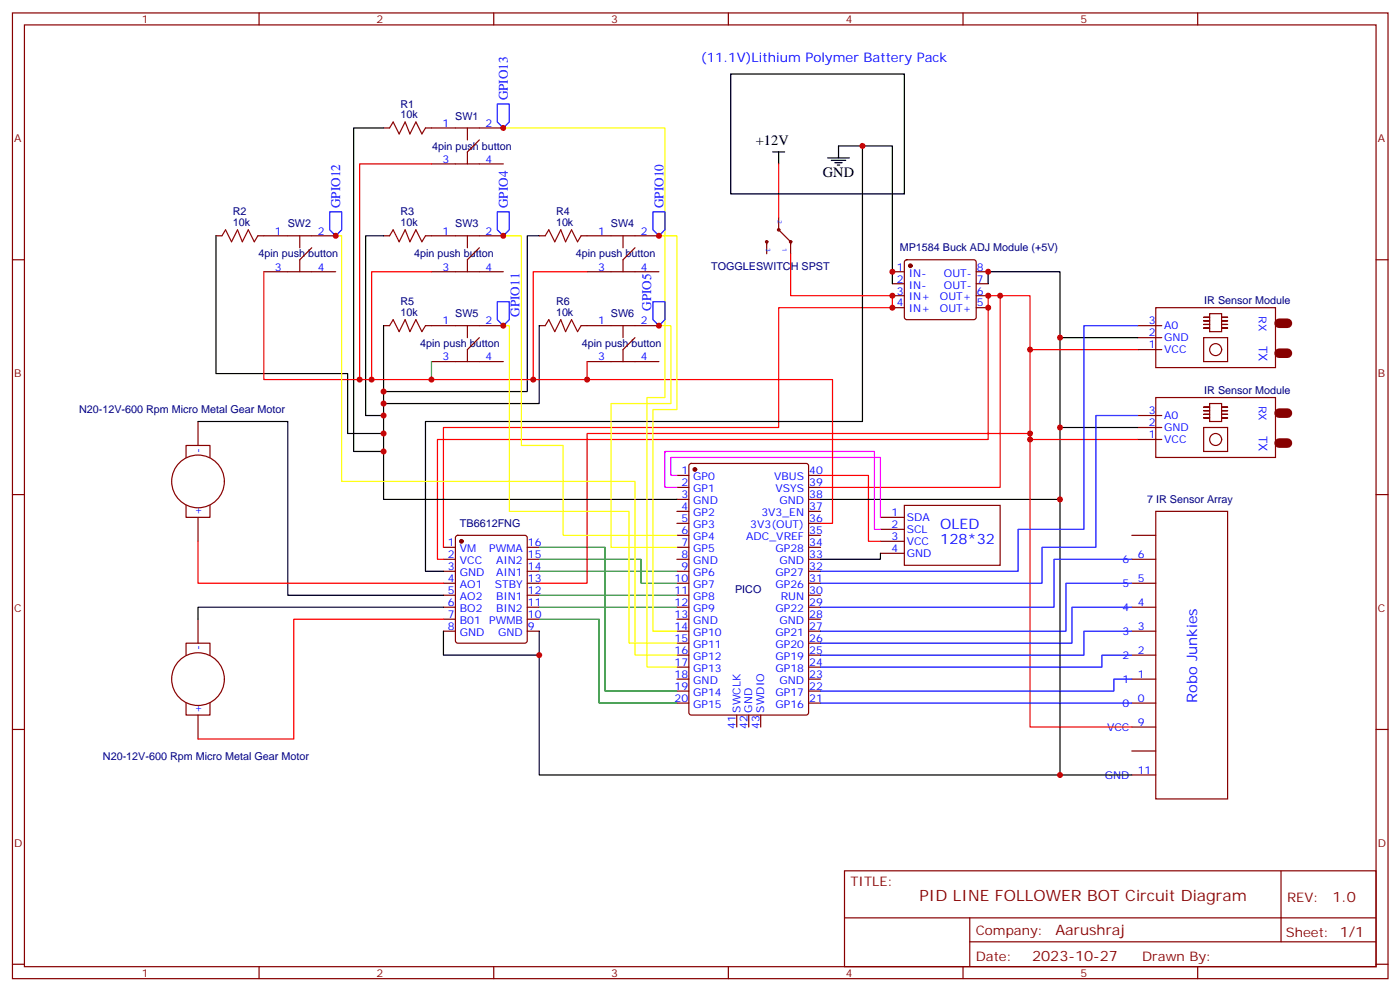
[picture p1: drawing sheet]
<svg xmlns="http://www.w3.org/2000/svg" width="413mm" height="292mm" viewBox="0 0 413 292" stroke-linecap="round" stroke-linejoin="round" font-family="sans-serif">
<g fill="none" stroke="#870000" stroke-width=".35">
<path d="M3.7 3.8h405.3v284.3h-405.3zM7.2 7.3h398.3v277.3h-398.3zM76.3 3.8v3.5M145.5 3.8v3.5M214.6 3.8v3.5M283.8 3.8v3.5M352.9 3.8v3.5M113 37.7h1.8M125.4 37.7h22.9M137.7 37.7v3.5M127.1 48.3h21.2M141.3 41.2l-3.6 3.5v3.6"/>
<path d="M3.7 76.5h3.5M63.6 69.4h1.8M76 69.4h22.9M88.3 69.4v3.6M91.9 73l-3.6 3.5v3.5M113 69.4h1.8M125.4 69.4h22.9M137.7 69.4v3.6M141.3 73l-3.6 3.5v3.5M158.9 69.4h1.8M171.2 69.4h23M183.6 69.4v3.6"/>
<path d="M187.1 73l-3.5 3.5v3.5M225.9 71.2v3.5M229.4 64.1v3.6l3.6 3.5v3.5M266.7 76.7l.5-.2h19.7l.5 .2 .3 .5v16.2l-.3 .5-.5 .2h-19.7l-.5-.2-.2-.5v-16.2zM405.5 76.5h3.5M77.8 80h21.1M113 95.9h1.8M125.4 95.9h22.9M127.1 80h21.2M137.7 95.9v3.5M141.3 99.4l-3.6 3.5v3.6M158.9 95.9h1.8"/>
<path d="M171.2 95.9h23M173 80h21.2M183.6 95.9v3.5M187.1 99.4l-3.5 3.5v3.6M263 80h3.5M263 83.5h3.5M263 87.1h3.5M263 90.6h3.5M287.7 80h3.5M287.7 83.5h3.5M287.7 87.1h3.5M287.7 90.6h3.5"/>
<path d="M335.3 95.9h7M335.3 99.4h7M340.6 90.6h35.2v17.6h-35.2zM354.7 99.4h7v7.1h-7zM354.7 93.4h1.7h-1.7M354.7 94.5h1.7h-1.7M354.7 95.5h1.7h-1.7M354.7 96.6h1.7h-1.7M356.4 92.4h3.6v5.2h-3.6zM360 93.4h1.7h-1.7M360 94.5h1.7h-1.7M360 95.5h1.7h-1.7"/>
<path d="M360 96.6h1.7h-1.7M127.1 106.5h21.2M173 106.5h21.2M335.3 102.9h7M340.6 117.1h35.2v17.6h-35.2zM354.7 119.9h1.7h-1.7M356.4 118.8h3.6v5.3h-3.6zM360 119.9h1.7h-1.7M54.8 134.7v-3.5h7.1v3.5M58.3 124.1v7.1M199.5 140h3.5M203.2 136.7l.5-.2h33.9l.6 .4 .1 72.9-.5 .7h-34.1l-.7-.4v-72.9z"/>
<path d="M238.3 140h3.5M335.3 122.3h7M335.3 125.9h7M335.3 129.4h7M354.7 125.9h7v7h-7zM354.7 120.9h1.7h-1.7M354.7 122h1.7h-1.7M354.7 123h1.7h-1.7M360 120.9h1.7h-1.7M360 122h1.7h-1.7M360 123h1.7h-1.7M3.7 145.6h3.5"/>
<path d="M54.8 148.8v3.5h7.1v-3.5M58.3 152.3v7.1M134.4 157.8l.5-.2h19.8l.6 .5 .1 30.6-.5 .6-20 .1-.6-.5-.1-30.6zM199.5 143.5h3.5M199.5 147h3.5M199.5 150.6h3.5M199.5 154.1h3.5M199.5 157.6h3.5M238.3 143.5h3.5M238.3 147h3.5M238.3 150.6h3.5M238.3 154.1h3.5"/>
<path d="M238.3 157.6h3.5M259.4 159.4h7.1M259.4 155.9h7.1M259.4 152.3h7.1M266.5 148.8h28.2v17.6h-28.2zM333.5 157.6h7.1M340.6 150.6h21.1v84.6h-21.1zM405.5 145.6h3.5M130.7 161.1h3.5M130.7 164.7h3.5M130.7 168.2h3.5M130.7 171.7h3.5"/>
<path d="M130.7 175.3h3.5M130.7 178.8h3.5M155.4 161.1h3.5M155.4 164.7h3.5M155.4 168.2h3.5M155.4 171.7h3.5M155.4 175.3h3.5M155.4 178.8h3.5M199.5 161.1h3.5M199.5 164.7h3.5M199.5 168.2h3.5M199.5 171.7h3.5"/>
<path d="M199.5 175.3h3.5M199.5 178.8h3.5M238.3 161.1h3.5M238.3 164.7h3.5M238.3 168.2h3.5M238.3 171.7h3.5M238.3 175.3h3.5M238.3 178.8h3.5M259.4 162.9h7.1M333.5 164.7h7.1M333.5 171.7h7.1M333.5 178.8h7.1"/>
<path d="M54.8 192.9v-3.5h7.1v3.5M58.3 182.3v7.1M130.7 182.3h3.5M130.7 185.8h3.5M155.4 182.3h3.5M155.4 185.8h3.5M199.5 182.3h3.5M199.5 185.8h3.5M199.5 189.4h3.5M199.5 192.9h3.5M199.5 196.4h3.5M199.5 200h3.5"/>
<path d="M238.3 182.3h3.5M238.3 185.8h3.5M238.3 189.4h3.5M238.3 192.9h3.5M238.3 196.4h3.5M238.3 200h3.5M333.5 185.8h7.1M333.5 192.9h7.1M333.5 200h7.1M3.7 214.8h3.5M54.8 207v3.5h7.1v-3.5M58.3 210.5v7.1"/>
<path d="M199.5 203.5h3.5M199.5 207h3.5M217.1 210.5v3.6M220.6 210.5v3.6M224.2 210.5v3.6M238.3 203.5h3.5M238.3 207h3.5M333.5 207h7.1M333.5 214.1h7.1M405.5 214.8h3.5M333.5 221.1h7.1M333.5 228.2h7.1"/>
<path d="M248.8 256.4h156.7v28.2h-156.7zM377.5 256.4v20.9M248.9 270.2h156.5M285.8 277.3h119.6M285.8 270.2v14.2M3.7 283.9h3.5M76.3 284.6v3.5M145.5 284.6v3.5M214.6 284.6v3.5M283.8 284.6v3.5M352.9 284.6v3.5M405.5 283.9h3.5"/>
<circle cx="225.9" cy="71.2" r=".35"/>
<circle cx="229.4" cy="67.7" r=".35"/>
<circle cx="233" cy="71.2" r=".35"/>
<circle cx="358.2" cy="102.9" r="1.76"/>
<circle cx="358.2" cy="129.4" r="1.76"/>
<circle cx="58.3" cy="141.7" r="7.8"/>
<circle cx="58.3" cy="200" r="7.8"/>
</g>
<g fill="#870000" stroke="#870000" stroke-width=".35">
<circle cx="204.8" cy="138.2" r=".53"/>
<circle cx="136" cy="159.4" r=".53"/>
<circle cx="268.3" cy="78.2" r=".53"/>
</g>
<path d="M376.9 95.2h2.5M376.9 104h2.5M376.9 121.6h2.5M376.9 130.5h2.5" fill="none" stroke="#870000" stroke-width="2.8"/>
<path d="M127.1 106.5v5.3M158.9 161.1h19.4v42.4h21.2M158.9 164.7h30v7h10.6M158.9 168.2h40.6M158.9 175.3h40.6M158.9 178.8h40.6M158.9 182.3h17.6v24.7h23" fill="none" stroke="#008700" stroke-width=".35"/>
<g fill="none" stroke="#f00" stroke-width=".35">
<path d="M127.1 48.3h-21.1v63.5M229.4 48.3v15.8M233 74.7v12.4h30v3.5h-33.6v35.3h-98.7v35.2M77.8 80v31.8h167.5v42.3h-3.5M127.1 80h-17.6v31.8M173 80h-15.9v31.8M294.7 87.1v56.4h-52.9M173 106.5v5.3M303.5 102.9h31.8M241.8 140h14.1v19.4h3.5M303.5 127.6v86.5h30M303.5 129.4h31.8"/>
<path d="M58.3 159.4v12.3h72.4M130.7 164.7h-1.8v-35.3h162.3v-42.3h12.3v40.5h-130.5v44.1h-14.1M130.7 182.3h-44.1v35.3h-28.3"/>
</g>
<g fill="none" stroke="#000" stroke-width=".35">
<path d="M113 37.7h-8.8v95.2h8.8M215.3 21.8h51.2v35.3h-51.2zM227.7 44.7h3.5M229.4 44.7v3.6M243.9 46.5h6.4M245 47.2h4.2M246 47.9h2.1M246.7 48.6h.7M247.1 46.5v-3.5h15.9v40.5M254.1 43v81.1h-128.7v44.1h5.3M63.6 69.4v40.6h38.8v17.6h10.6M113 69.4h-5.3v52.9h5.3"/>
<path d="M158.9 69.4h-3.5v45.9h-42.4M113 95.9v51.1h86.5M158.9 95.9v22.9h-45.9M291.2 83.5v-3.5h21.1v148.2h-153.4v-35.3M312.3 99.4h23M58.3 124.1h26.5v51.2h45.9M312.3 125.9h23M241.8 147h70.5M130.7 178.8h-72.4v3.5M259.4 162.9v1.8h-17.6M130.7 185.8v7.1h28.2v-7.1M312.3 228.2h21.2"/>
</g>
<path d="M199.5 140h-1.8v-5.3h61.7v17.6M199.5 143.5h-3.6v-10.6h61.8v23h1.7" fill="none" stroke="#f0f" stroke-width=".35"/>
<g fill="none" stroke="#00f" stroke-width=".35">
<path d="M146.5 30.6h3.6v5.3l-1.8 1.8-1.8-1.8zM97.2 62.4h3.5v5.3l-1.8 1.7-1.7-1.7zM146.5 62.4h3.6v5.3l-1.8 1.7-1.8-1.7zM192.4 62.4h3.5v5.3l-1.7 1.7-1.8-1.7zM146.5 88.8h3.6v5.3l-1.8 1.8-1.8-1.8zM192.4 88.8h3.5v5.3l-1.7 1.8-1.8-1.8zM335.3 95.9h-15.9v60h-19.4v12.3h-58.2M335.3 122.3h-12.4v38.8h-15.8v10.6h-65.3M333.5 178.8h-17.6v10.6h-74.1M333.5 171.7h-19.4v14.1h-72.3M333.5 164.7h-22.9v14.1h-68.8M333.5 200h-5.3v3.5h-86.4"/>
<path d="M333.5 192.9h-8.8v3.5h-82.9M333.5 185.8h-14.1v7.1h-77.6M241.8 207h91.7"/>
</g>
<path d="M114.8 37.7l1.1-1.8 1.7 3.5 1.8-3.5 1.4 3.5 1.8-3.5 1.7 3.5 1.1-1.7M65.4 69.4l1.1-1.7 1.7 3.5 1.8-3.5 1.4 3.5 1.8-3.5 1.7 3.5 1.1-1.8M114.8 69.4l1.1-1.7 1.7 3.5 1.8-3.5 1.4 3.5 1.8-3.5 1.7 3.5 1.1-1.8M160.7 69.4l1-1.7 1.8 3.5 1.7-3.5 1.5 3.5 1.7-3.5 1.8 3.5 1-1.8M114.8 95.9l1.1-1.8 1.7 3.5 1.8-3.5 1.4 3.5 1.8-3.5 1.7 3.5 1.1-1.7M160.7 95.9l1-1.8 1.8 3.5 1.7-3.5 1.5 3.5 1.7-3.5 1.8 3.5 1-1.7" fill="none" stroke="#a10000" stroke-width=".35"/>
<path d="M148.3 37.7h47.6v79.4h-5.3v79.3h8.9M98.9 69.4h1.8v72.3h86.4v51.2h12.4M148.3 69.4h5.3v61.8h12.3v26.4h33.6M194.2 69.4h5.3v51.2h-7.1v65.2h7.1M148.3 95.9h1.8v54.7h35.2v38.8h14.2M194.2 95.9h3.5v22.9h-17.6v42.3h19.4" fill="none" stroke="#ff0" stroke-width=".35"/>
<g fill="#c00">
<circle cx="263" cy="80" r=".88"/>
<circle cx="291.2" cy="87.1" r=".88"/>
<circle cx="158.9" cy="192.9" r=".88"/>
<circle cx="291.2" cy="80" r=".88"/>
<circle cx="254.1" cy="43" r=".88"/>
<circle cx="291.2" cy="90.6" r=".88"/>
<circle cx="294.7" cy="87.1" r=".88"/>
<circle cx="312.3" cy="147" r=".88"/>
<circle cx="263" cy="87.1" r=".88"/>
<circle cx="263" cy="90.6" r=".88"/>
<circle cx="303.5" cy="127.6" r=".88"/>
<circle cx="312.3" cy="228.2" r=".88"/>
<circle cx="303.5" cy="102.9" r=".88"/>
<circle cx="303.5" cy="129.4" r=".88"/>
<circle cx="312.3" cy="125.9" r=".88"/>
<circle cx="312.3" cy="99.4" r=".88"/>
<circle cx="113" cy="122.3" r=".88"/>
<circle cx="113" cy="127.6" r=".88"/>
<circle cx="113" cy="132.9" r=".88"/>
<circle cx="113" cy="118.8" r=".88"/>
<circle cx="113" cy="115.3" r=".88"/>
<circle cx="127.1" cy="111.8" r=".88"/>
<circle cx="173" cy="111.8" r=".88"/>
<circle cx="157.1" cy="111.8" r=".88"/>
<circle cx="109.5" cy="111.8" r=".88"/>
<circle cx="106" cy="111.8" r=".88"/>
<circle cx="148.3" cy="69.4" r=".88"/>
<circle cx="98.9" cy="69.4" r=".88"/>
<circle cx="194.2" cy="69.4" r=".88"/>
<circle cx="194.2" cy="95.9" r=".88"/>
<circle cx="148.3" cy="95.9" r=".88"/>
<circle cx="148.3" cy="37.7" r=".88"/>
</g>
<text font-size="4.6" fill="#800" x="270.9" y="265.4">PID LINE FOLLOWER BOT Circuit Diagram</text>
<g font-size="4.2">
<text x="222.7" y="42.6">+12V</text>
<text x="242.5" y="52.1">GND</text>
</g>
<g font-size="4.2" fill="#00f">
<text x="277.1" y="155.9">OLED</text>
<text x="277.1" y="160.1">128*32</text>
<text x="352.7" y="206.9" transform="rotate(-90 352.7 206.9)">Robo Junkies</text>
</g>
<g font-size="4.2" fill="#800">
<text x="392.6" y="265.7">1.0</text>
<text x="311" y="275.2">Aarushraj</text>
<text x="304.1" y="283">2023-10-27</text>
</g>
<g font-size="3.9" fill="#00f">
<text x="206.5" y="18.3">(11.1V)Lithium Polymer Battery Pack</text>
<text x="149.6" y="29.6" transform="rotate(-90 149.6 29.6)">GPIO13</text>
<text x="100.2" y="61.3" transform="rotate(-90 100.2 61.3)">GPIO12</text>
<text x="149.6" y="61.3" transform="rotate(-90 149.6 61.3)">GPIO4</text>
<text x="195.5" y="61.3" transform="rotate(-90 195.5 61.3)">GPIO10</text>
<text x="153.1" y="93.3" transform="rotate(-90 153.1 93.3)">GPIO11</text>
<text x="191.9" y="91.5" transform="rotate(-90 191.9 91.5)">GPIO5</text>
</g>
<g font-size="3.9" fill="#800">
<text x="250.6" y="261">TITLE:</text>
<text x="379.2" y="265.7">REV:</text>
<text x="287.5" y="275.2">Company:</text>
<text x="378.9" y="275.8">Sheet: 1/1</text>
<text x="287.5" y="282.9">Date:</text>
<text x="336.6" y="282.9">Drawn By:</text>
</g>
<g font-size="3.5" fill="#00f">
<text x="370.9" y="101.9" transform="rotate(90 370.9 101.9)">TX</text>
<text x="370.9" y="128.3" transform="rotate(90 370.9 128.3)">TX</text>
</g>
<g font-size="3.2" fill="#800">
<text x="41.8" y="6.8">1</text>
<text x="110.9" y="6.8">2</text>
<text x="180.1" y="6.8">3</text>
<text x="249.2" y="6.8">4</text>
<text x="318.3" y="6.8">5</text>
<text x="4.2" y="41.9">A</text>
<text x="406" y="41.9">A</text>
<text x="4.2" y="111.1">B</text>
<text x="406" y="111.1">B</text>
<text x="4.2" y="180.2">C</text>
<text x="406" y="180.2">C</text>
<text x="4.2" y="249.3">D</text>
<text x="406" y="249.3">D</text>
<text x="41.8" y="287.6">1</text>
<text x="110.9" y="287.6">2</text>
<text x="180.1" y="287.6">3</text>
<text x="249.2" y="287.6">4</text>
<text x="318.3" y="287.6">5</text>
</g>
<g font-size="3.2" fill="#000080">
<text x="118" y="34.9">10k</text>
<text x="118" y="31.7">R1</text>
<text x="134.2" y="35.2">SW1</text>
<text x="127.3" y="44">4pin push button</text>
<text x="68.6" y="63.4">R2</text>
<text x="118" y="63.4">R3</text>
<text x="163.8" y="63.4">R4</text>
<text x="68.6" y="66.6">10k</text>
<text x="84.8" y="67">SW2</text>
<text x="118" y="66.6">10k</text>
<text x="134.2" y="67">SW3</text>
<text x="163.8" y="66.6">10k</text>
<text x="180" y="67">SW4</text>
<text x="76.2" y="75.8">4pin push button</text>
<text x="122" y="75.8">4pin push button</text>
<text x="169.7" y="75.8">4pin push button</text>
<text x="265.2" y="73.9">MP1584 Buck ADJ Module (+5V)</text>
<text x="209.6" y="79.4">TOGGLESWITCH SPST</text>
<text x="118" y="89.9">R5</text>
<text x="163.8" y="89.9">R6</text>
<text x="354.9" y="89.5">IR Sensor Module</text>
<text x="118" y="93.1">10k</text>
<text x="134.2" y="93.4">SW5</text>
<text x="163.8" y="93.1">10k</text>
<text x="180" y="93.4">SW6</text>
<text x="123.8" y="102.2">4pin push button</text>
<text x="171.4" y="102.2">4pin push button</text>
<text x="354.9" y="116">IR Sensor Module</text>
<text x="23.3" y="121.5">N20-12V-600 Rpm Micro Metal Gear Motor</text>
<text x="338" y="148">7 IR Sensor Array</text>
<text x="135.5" y="155.2">TB6612FNG</text>
<text x="216.6" y="174.6">PICO</text>
<text x="30.3" y="223.8">N20-12V-600 Rpm Micro Metal Gear Motor</text>
</g>
<g font-size="3.2" fill="#00f">
<text x="130.4" y="37.3">1</text>
<text x="143" y="37.3">2</text>
<text x="130.4" y="47.9">3</text>
<text x="143" y="47.9">4</text>
<text x="81" y="69.1">1</text>
<text x="93.6" y="69.1">2</text>
<text x="130.4" y="69.1">1</text>
<text x="143" y="69.1">2</text>
<text x="176.3" y="69.1">1</text>
<text x="188.9" y="69.1">2</text>
<text x="81" y="79.7">3</text>
<text x="93.6" y="79.7">4</text>
<text x="130.4" y="79.7">3</text>
<text x="143" y="79.7">4</text>
<text x="176.3" y="79.7">3</text>
<text x="188.9" y="79.7">4</text>
<text x="264.3" y="79.7">1</text>
<text x="264.3" y="83.2">2</text>
<text x="267.8" y="81.4">IN-</text>
<text x="278.1" y="81.4">OUT-</text>
<text x="287.8" y="83.2">7</text>
<text x="287.8" y="79.7">8</text>
<text x="264.3" y="86.7">3</text>
<text x="267.8" y="84.9">IN-</text>
<text x="267.8" y="88.5">IN+</text>
<text x="277" y="88.5">OUT+</text>
<text x="278.1" y="84.9">OUT-</text>
<text x="287.8" y="86.7">6</text>
<text x="130.4" y="95.5">1</text>
<text x="143" y="95.5">2</text>
<text x="176.3" y="95.5">1</text>
<text x="188.9" y="95.5">2</text>
<text x="264.3" y="90.2">4</text>
<text x="267.8" y="92">IN+</text>
<text x="277" y="92">OUT+</text>
<text x="287.8" y="90.2">5</text>
<text x="338.6" y="95.5">3</text>
<text x="370.9" y="93.1" transform="rotate(90 370.9 93.1)">RX</text>
<text x="338.6" y="99.1">2</text>
<text x="343" y="96.9">A0</text>
<text x="343" y="100.5">GND</text>
<text x="130.4" y="106.1">3</text>
<text x="143" y="106.1">4</text>
<text x="176.3" y="106.1">3</text>
<text x="188.9" y="106.1">4</text>
<text x="338.6" y="102.6">1</text>
<text x="343" y="104">VCC</text>
<text x="370.9" y="119.5" transform="rotate(90 370.9 119.5)">RX</text>
<text x="338.6" y="122">3</text>
<text x="338.6" y="125.5">2</text>
<text x="343" y="123.4">A0</text>
<text x="338.6" y="129">1</text>
<text x="343" y="126.9">GND</text>
<text x="343" y="130.5">VCC</text>
<text x="59.4" y="133.3" transform="rotate(-90 59.4 133.3)">-</text>
<text x="200.8" y="139.6">1</text>
<text x="200.8" y="143.2">2</text>
<text x="204.3" y="141.4">GP0</text>
<text x="228.1" y="141.4">VBUS</text>
<text x="238.4" y="143.2">39</text>
<text x="238.4" y="139.6">40</text>
<text x="200.8" y="146.7">3</text>
<text x="204.3" y="144.9">GP1</text>
<text x="204.3" y="148.4">GND</text>
<text x="228.5" y="144.9">VSYS</text>
<text x="229.7" y="148.4">GND</text>
<text x="238.4" y="146.7">38</text>
<text x="59.4" y="151.6" transform="rotate(-90 59.4 151.6)">+</text>
<text x="200.8" y="150.2">4</text>
<text x="200.8" y="153.7">5</text>
<text x="204.3" y="152">GP2</text>
<text x="204.3" y="155.5">GP3</text>
<text x="221.1" y="155.5">3V3(OUT)</text>
<text x="224.4" y="152">3V3_EN</text>
<text x="238.4" y="153.7">36</text>
<text x="238.4" y="150.2">37</text>
<text x="262.7" y="155.5">2</text>
<text x="262.7" y="152">1</text>
<text x="267.2" y="153.4">SDA</text>
<text x="132" y="160.8">1</text>
<text x="155.5" y="160.8">16</text>
<text x="200.8" y="157.3">6</text>
<text x="200.8" y="160.8">7</text>
<text x="204.3" y="159">GP4</text>
<text x="219.9" y="159">ADC_VREF</text>
<text x="238.4" y="160.8">34</text>
<text x="238.4" y="157.3">35</text>
<text x="262.7" y="159">3</text>
<text x="267.2" y="160.4">VCC</text>
<text x="267.2" y="156.9">SCL</text>
<text x="132" y="164.3">2</text>
<text x="132" y="167.9">3</text>
<text x="135.5" y="162.6">VM</text>
<text x="135.5" y="166.1">VCC</text>
<text x="144.2" y="162.6">PWMA</text>
<text x="146.2" y="166.1">AIN2</text>
<text x="155.5" y="167.9">14</text>
<text x="155.5" y="164.3">15</text>
<text x="200.8" y="164.3">8</text>
<text x="200.8" y="167.9">9</text>
<text x="204.3" y="162.6">GP5</text>
<text x="204.3" y="166.1">GND</text>
<text x="228.6" y="162.6">GP28</text>
<text x="229.7" y="166.1">GND</text>
<text x="238.4" y="167.9">32</text>
<text x="238.4" y="164.3">33</text>
<text x="262.7" y="162.6">4</text>
<text x="267.2" y="164">GND</text>
<text x="330.8" y="165.7">6</text>
<text x="335.3" y="164.3">6</text>
<text x="132" y="171.4">4</text>
<text x="135.5" y="169.6">GND</text>
<text x="135.5" y="173.1">AO1</text>
<text x="145.8" y="173.1">STBY</text>
<text x="146.2" y="169.6">AIN1</text>
<text x="155.5" y="171.4">13</text>
<text x="198.8" y="171.4">10</text>
<text x="204.3" y="169.6">GP6</text>
<text x="204.3" y="173.1">GP7</text>
<text x="228.6" y="173.1">GP26</text>
<text x="228.6" y="169.6">GP27</text>
<text x="238.4" y="171.4">31</text>
<text x="330.8" y="172.8">5</text>
<text x="335.3" y="171.4">5</text>
<text x="132" y="174.9">5</text>
<text x="132" y="178.4">6</text>
<text x="135.5" y="176.7">AO2</text>
<text x="146.2" y="176.7">BIN1</text>
<text x="155.5" y="178.4">11</text>
<text x="155.5" y="174.9">12</text>
<text x="198.8" y="174.9">11</text>
<text x="198.8" y="178.4">12</text>
<text x="204.3" y="176.7">GP8</text>
<text x="230.1" y="176.7">RUN</text>
<text x="238.4" y="178.4">29</text>
<text x="238.4" y="174.9">30</text>
<text x="330.8" y="179.8">4</text>
<text x="335.3" y="178.4">4</text>
<text x="132" y="182">7</text>
<text x="132" y="185.5">8</text>
<text x="135.5" y="180.2">BO2</text>
<text x="135.5" y="183.7">B01</text>
<text x="144.2" y="183.7">PWMB</text>
<text x="146.2" y="180.2">BIN2</text>
<text x="155.5" y="185.5">9</text>
<text x="155.5" y="182">10</text>
<text x="198.8" y="182">13</text>
<text x="198.8" y="185.5">14</text>
<text x="204.3" y="180.2">GP9</text>
<text x="204.3" y="183.7">GND</text>
<text x="228.6" y="180.2">GP22</text>
<text x="229.7" y="183.7">GND</text>
<text x="238.4" y="185.5">27</text>
<text x="238.4" y="182">28</text>
<text x="335.3" y="185.5">3</text>
<text x="59.4" y="191.5" transform="rotate(-90 59.4 191.5)">-</text>
<text x="135.5" y="187.3">GND</text>
<text x="146.8" y="187.3">GND</text>
<text x="198.8" y="189">15</text>
<text x="204.3" y="187.3">GP10</text>
<text x="204.3" y="190.8">GP11</text>
<text x="228.6" y="190.8">GP20</text>
<text x="228.6" y="187.3">GP21</text>
<text x="238.4" y="189">26</text>
<text x="330.8" y="186.9">3</text>
<text x="198.8" y="192.5">16</text>
<text x="198.8" y="196.1">17</text>
<text x="204.3" y="194.3">GP12</text>
<text x="204.3" y="197.8">GP13</text>
<text x="228.6" y="197.8">GP18</text>
<text x="228.6" y="194.3">GP19</text>
<text x="238.4" y="196.1">24</text>
<text x="238.4" y="192.5">25</text>
<text x="330.8" y="194">2</text>
<text x="335.3" y="192.5">2</text>
<text x="198.8" y="199.6">18</text>
<text x="198.8" y="203.1">19</text>
<text x="204.3" y="201.4">GND</text>
<text x="229.7" y="201.4">GND</text>
<text x="238.4" y="203.1">22</text>
<text x="238.4" y="199.6">23</text>
<text x="330.8" y="201">1</text>
<text x="335.3" y="199.6">1</text>
<text x="59.4" y="209.8" transform="rotate(-90 59.4 209.8)">+</text>
<text x="198.8" y="206.7">20</text>
<text x="204.3" y="204.9">GP14</text>
<text x="204.3" y="208.4">GP15</text>
<text x="218.2" y="209.8" transform="rotate(-90 218.2 209.8)">SWCLK</text>
<text x="221.7" y="209.8" transform="rotate(-90 221.7 209.8)">GND</text>
<text x="225.2" y="209.8" transform="rotate(-90 225.2 209.8)">SWDIO</text>
<text x="228.6" y="208.4">GP16</text>
<text x="228.6" y="204.9">GP17</text>
<text x="238.4" y="206.7">21</text>
<text x="330.8" y="208.1">0</text>
<text x="335.3" y="206.7">0</text>
<text x="216.7" y="214.6" transform="rotate(-90 216.7 214.6)">41</text>
<text x="220.3" y="214.6" transform="rotate(-90 220.3 214.6)">42</text>
<text x="223.8" y="214.6" transform="rotate(-90 223.8 214.6)">43</text>
<text x="326.2" y="215.1">VCC</text>
<text x="335.3" y="213.7">9</text>
<text x="335.3" y="227.8">11</text>
<text x="325.5" y="229.2">GND</text>
</g>
<g font-size="1.8" fill="#00f">
<text x="229.2" y="64.8" transform="rotate(90 229.2 64.8)">2</text>
<text x="225.8" y="73" transform="rotate(90 225.8 73)">3</text>
<text x="230.6" y="72.9" transform="rotate(90 230.6 72.9)">1</text>
</g>
</svg>
